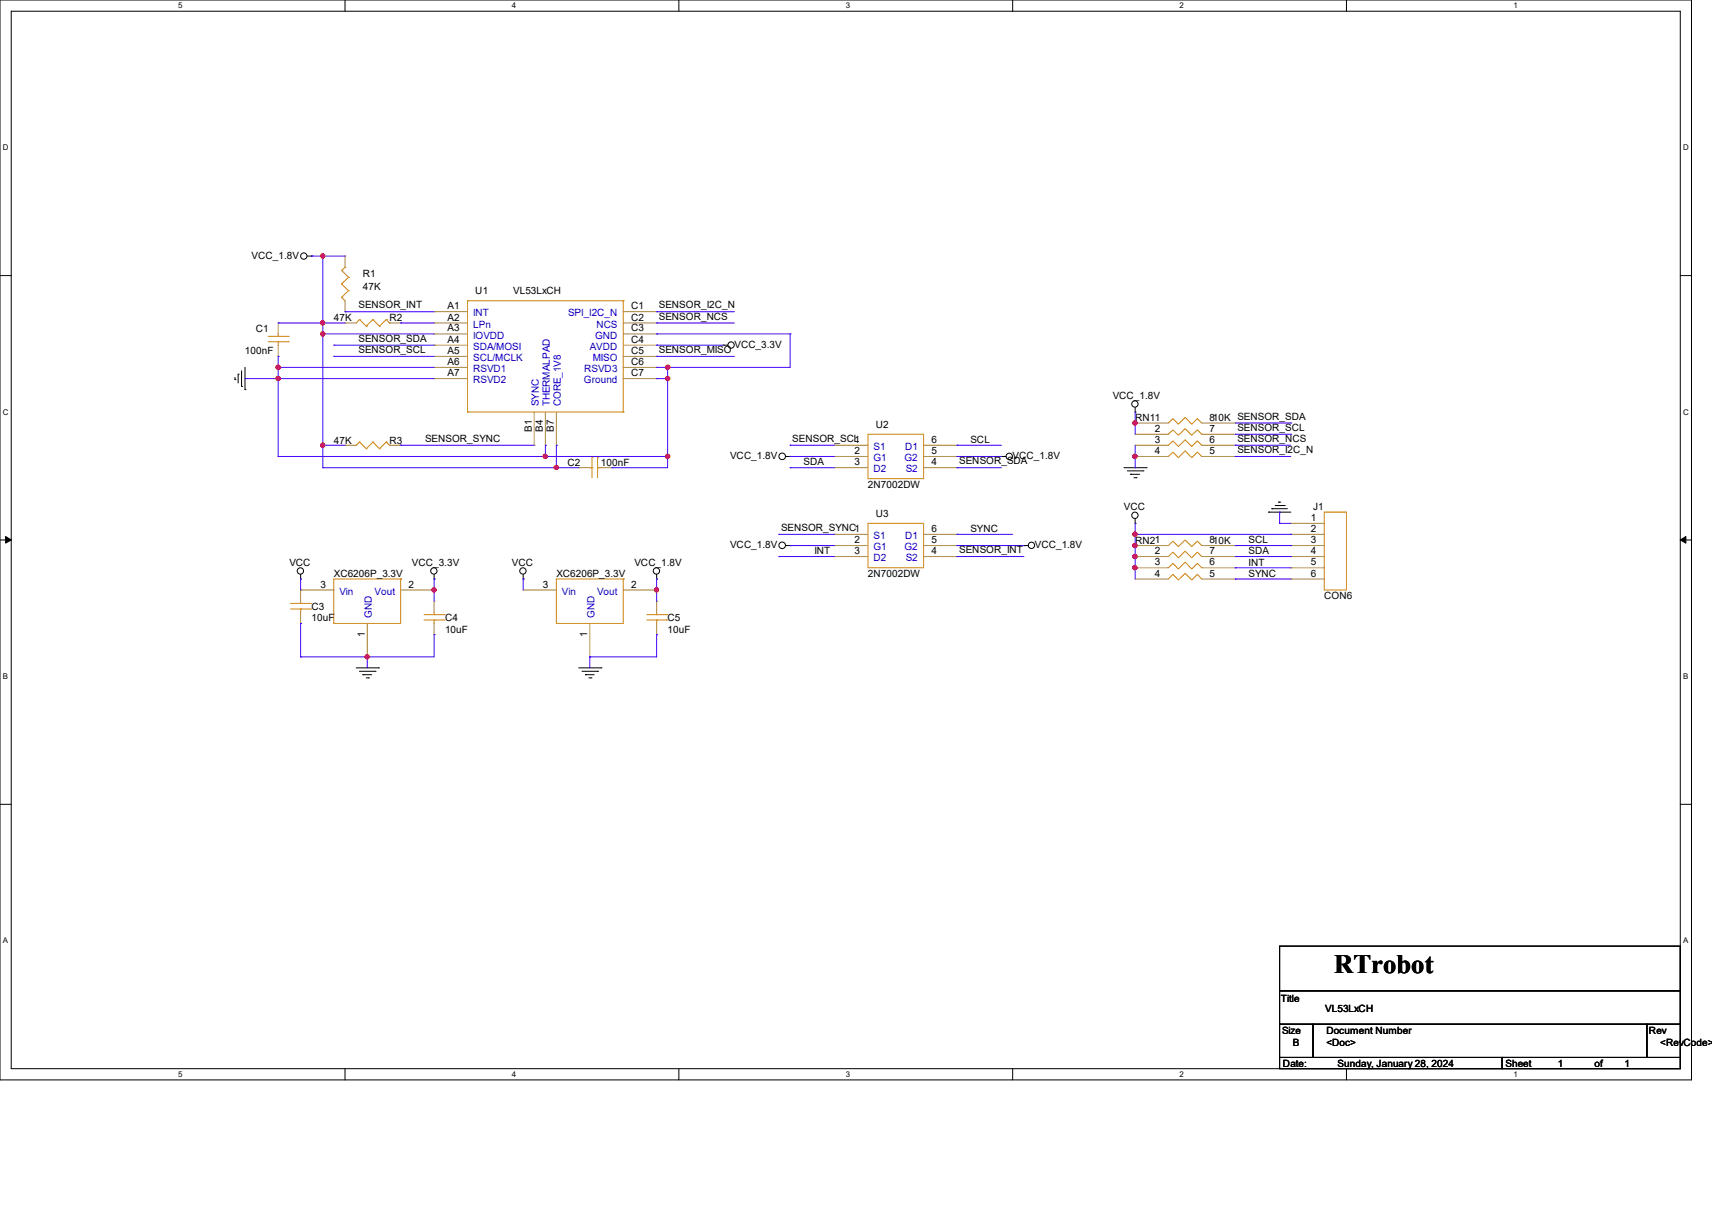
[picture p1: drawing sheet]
<svg xmlns="http://www.w3.org/2000/svg" width="297mm" height="210mm" viewBox="0 0 297 210" stroke-linecap="round" stroke-linejoin="round" font-family="sans-serif">
<path d="M0 0h293.5v187.3h-293.5zM1.9 1.9h289.6v183.4h-289.6z" fill="none" stroke="#000" stroke-width=".17"/>
<g fill="#fff">
<path d="M30.9 .2h.8v1.5h-.8z"/>
<path d="M30.9 185.5h.8v1.6h-.8z"/>
</g>
<path d="M59.9 0v1.9M59.9 185.3v2" fill="none" stroke="#000" stroke-width=".17"/>
<g fill="#fff">
<path d="M88.8 .2h.8v1.5h-.8z"/>
<path d="M88.8 185.5h.8v1.6h-.8z"/>
</g>
<path d="M117.8 0v1.9M117.8 185.3v2" fill="none" stroke="#000" stroke-width=".17"/>
<g fill="#fff">
<path d="M146.7 .2h.8v1.5h-.8z"/>
<path d="M146.7 185.5h.8v1.6h-.8z"/>
</g>
<path d="M175.7 0v1.9M175.7 185.3v2" fill="none" stroke="#000" stroke-width=".17"/>
<g fill="#fff">
<path d="M204.6 .2h.8v1.5h-.8z"/>
<path d="M204.6 185.5h.8v1.6h-.8z"/>
</g>
<path d="M233.6 0v1.9M233.6 185.3v2" fill="none" stroke="#000" stroke-width=".17"/>
<g fill="#fff">
<path d="M262.6 .2h.7v1.5h-.7z"/>
<path d="M262.6 185.5h.7v1.6h-.7z"/>
<path d="M.5 24.8h1v1.6h-1z"/>
<path d="M292 24.8h1v1.6h-1z"/>
<path d="M.5 70.7h1v1.5h-1z"/>
<path d="M292 70.7h1v1.5h-1z"/>
</g>
<path d="M0 47.8h1.9M291.5 47.8h2" fill="none" stroke="#000" stroke-width=".17"/>
<g fill="#fff">
<path d="M.5 116.5h.9v1.6h-.9z"/>
<path d="M292 116.5h.9v1.6h-.9z"/>
</g>
<path d="M0 93.6h1.9M291.5 93.6h2" fill="none" stroke="#000" stroke-width=".17"/>
<path d="M1 93l.9 .6-.9 .6zM291.5 93.6l1-.6v1.2z" fill="#000" stroke="#000" stroke-width=".17"/>
<g fill="#fff">
<path d="M.5 162.4h.9v1.5h-.9z"/>
<path d="M292 162.4h.9v1.5h-.9z"/>
</g>
<g fill="none" stroke="#000" stroke-width=".17">
<path d="M53.3 44.4h.8M54.1 44.4h.1M125.5 59.9h.1M125.5 59.9h.8M40.8 65.8h.1M40.8 65.4v.4M41.3 64.9h.1M41.3 64.9v1.5M41.9 67h.1M41.9 64.3v2.7M42.5 67.6h.1M42.5 63.7v3.9"/>
<path d="M136.3 79.2h.8M137.1 79.2h.1M173.7 79.2h.1M173.7 79.2h.8M196.9 71.5h.1M196.9 70.7v.8M52.2 99.6v.8M75.3 99.6v.8M90.8 99.6v.8M113.9 99.6v.8M136.3 94.6h.8M137.1 94.6h.1"/>
<path d="M177.6 94.6h.1M177.6 94.6h.8M195 81.1h3.8M195.6 81.7h2.7M196.1 82.3h.1M196.1 82.3h1.6M196.7 82.8h.4M196.9 90.8h.1M196.9 90v.8M197.1 82.8h.1M198.3 81.7h.1M198.8 81.1h.1"/>
<path d="M220.1 88.8h.1M220.1 88.8h3.8M220.6 88.2h.1M220.6 88.2h2.8M221.2 87.7h1.6M221.8 87.1h.1M221.8 87.1h.4M222.8 87.7h.1M52.2 100.4h.1M61.8 115.8h3.9M62.4 116.4h2.7M62.9 117h.1"/>
<path d="M62.9 117h1.6M63.5 117.6h.4M63.9 117.6h.1M65.1 116.4h.1M65.7 115.8h.1M75.3 100.4h.1M90.8 100.4h.1M100.4 115.8h3.9M101 116.4h2.7M101.6 117h.1M101.6 117h1.5M102.2 117.6h.3"/>
<path d="M102.5 117.6h.1M103.7 116.4h.1M104.3 115.8h.1M113.9 100.4h.1M0 139.5h1.9M291.5 139.5h2M222 164.1h69.5v7.7h-69.5zM222 171.8h69.5v5.8h-69.5zM222 177.6h5.8v5.8h-5.8zM227.8 177.6h57.9v5.8h-57.9zM285.7 177.6h5.8v5.8h-5.8zM222 183.4h38.6v1.9h-38.6z"/>
<path d="M260.6 183.4h30.9v1.9h-30.9z"/>
<circle cx="52.7" cy="44.4" r=".55"/>
<circle cx="126.8" cy="59.8" r=".55"/>
<circle cx="135.7" cy="79.1" r=".57"/>
<circle cx="175.1" cy="79.1" r=".55"/>
<circle cx="196.9" cy="70.1" r=".55"/>
<circle cx="52.1" cy="99" r=".55"/>
<circle cx="75.3" cy="99" r=".55"/>
<circle cx="90.7" cy="99" r=".55"/>
<circle cx="113.9" cy="99" r=".55"/>
<circle cx="135.7" cy="94.6" r=".57"/>
<circle cx="178.9" cy="94.6" r=".55"/>
<circle cx="196.9" cy="89.4" r=".55"/>
</g>
<g fill="none" stroke="#cc8006" stroke-width=".17">
<path d="M46.5 59.3h3.5M46.5 58.3h3.5M48.3 58.3h.1M48.3 59.3h.1M48.3 57.9v.4M48.3 59.3v.6M50 59.3h.1M50 58.3h.1M59.3 51.6h.1M59.3 49.2h.1M59.3 46.9h.1M59.3 51.6l.6 .6"/>
<path d="M59.3 49.2l1.2 1.2M59.3 46.9l1.2 1.2M59.9 46.4h.1M59.9 46.4l-.6 .5M60.5 50.4h.1M60.5 48.1h.1M60.5 50.4l-1.2 1.2M60.5 48.1l-1.2 1.1M62.4 55.4h.1M62.4 55.4l-.6 .6M62.4 55.4l1.1 1.2M63.5 56.6h.1"/>
<path d="M64.7 55.4h.1M64.7 55.4l-1.2 1.2M64.7 55.4l1.1 1.2M65.8 56.6h.1M67 55.4h.1M67 55.4l-1.2 1.2M67 55.4l.6 .6M67.6 56h.1M81.1 52.2h.1M81.1 52.2v19.3M81.1 52.2h27M108.1 52.2h.1"/>
<path d="M108.1 52.2v19.3M62.4 76.7h.1M62.4 76.7l-.6 .5M62.4 76.7l1.1 1.1M63.5 77.8h.1M64.7 76.7h.1M64.7 76.7l-1.2 1.1M64.7 76.7l1.1 1.1M65.8 77.8h.1M67 76.7h.1M67 76.7l-1.2 1.1M67 76.7l.6 .5"/>
<path d="M67.6 77.2h.1M81.1 71.5h.1M81.1 71.5h27M102.7 79.4h.1M102.7 79.4v3.4M103.7 79.4h.1M103.7 79.4v3.4M108.1 71.5h.1M150.6 75.3h9.6v7.7h-9.6zM202.7 73.4l.8-.8 .9 1 1.2-1.2 1.2 1.2 .9-1 .8 .8M202.7 75.3l.8-.8 .9 1 1.2-1.2 1.2 1.2 .9-1 .8 .8M202.7 77.2l.8-.7 .9 .9 1.2-1.1 1.2 1.1 .9-.9 .8 .7"/>
<path d="M202.7 79.2l.8-.8 .9 1 1.2-1.2 1.2 1.2 .9-1 .8 .8M102.3 81.1h.4M102.7 81.1h.1M103.7 81.1h.1M103.7 81.1h.6M150.6 90.8h9.6v7.7h-9.6zM202.7 94.6l.8-.7 .9 .9 1.2-1.2 1.2 1.2 .9-.9 .8 .7M202.7 96.5l.8-.7 .9 .9 1.2-1.1 1.2 1.1 .9-.9 .8 .7M202.7 98.5l.8-.8 .9 1 1.2-1.2 1.2 1.2 .9-1 .8 .8M229.7 88.8h3.9v13.5h-3.9zM50.4 105.6h3.5M50.4 104.6h3.5"/>
<path d="M52.2 104.6h.1M52.2 105.6h.1M52.2 104.3v.3M52.2 105.6v.6M53.9 105.6h.1M53.9 104.6h.1M57.9 108.1h.1M69.5 100.4h.1M69.5 100.4h-11.6v7.7M69.5 100.4v7.7h-11.6M73.6 107.5h3.4M73.6 106.6h3.4"/>
<path d="M75.3 106.6h.1M75.3 107.5h.1M75.3 106.2v.4M75.3 107.5v.6M77 107.5h.1M77 106.6h.1M96.5 108.1h.1M108.1 100.4h.1M108.1 100.4v7.7h-11.6M108.1 100.4h-11.6v7.7M112.2 107.5h3.5M112.2 106.6h3.5"/>
<path d="M113.9 106.6h.1M113.9 107.5h.1M113.9 106.2v.4M113.9 107.5v.6M115.7 107.5h.1M115.7 106.6h.1M202.7 100.4l.8-.8 .9 1 1.2-1.2 1.2 1.2 .9-1 .8 .8"/>
</g>
<g fill="none" stroke="#a84" stroke-width=".17">
<path d="M48.3 56h.1M48.3 56v1.9M48.3 59.9v1.9M59.9 56h.1M59.9 54.1h.1M59.9 44.4h.1M59.9 56h1.9M59.9 44.4v2M59.9 52.2v1.9M67.6 56h1.9M69.5 56h.1M75.3 54.1h.1"/>
<path d="M75.3 56h.1M75.3 57.9h.1M75.3 59.9h.1M75.3 56h5.8M75.3 54.1h5.8M75.3 57.9h5.8M75.3 59.9h5.8M108.1 56h5.8M108.1 54.1h5.8M108.1 57.9h5.8M108.1 59.9h5.8M113.9 54.1h.1"/>
<path d="M113.9 56h.1M113.9 57.9h.1M113.9 59.9h.1M48.3 61.8h.1M59.9 77.2h.1M59.9 77.2h1.9M67.6 77.2h1.9M69.5 77.2h.1M75.3 61.8h.1M75.3 63.7h.1M75.3 65.7h.1M75.3 61.8h5.8"/>
<path d="M75.3 63.7h5.8M75.3 65.7h5.8M92.7 77.2h.1M92.7 71.5v5.7M94.6 77.2h.1M94.6 71.5v5.7M96.5 77.2h.1M96.5 71.5v5.7M108.1 61.8h5.8M108.1 63.7h5.8M108.1 65.7h5.8M113.9 61.8h.1"/>
<path d="M113.9 63.7h.1M113.9 65.7h.1M144.8 77.2h.1M144.8 79.2h.1M144.8 77.2h5.8M144.8 79.2h5.8M160.2 77.2h5.8M160.2 79.2h5.8M166 79.2h.1M166 77.2h.1M196.9 73.4h.1M196.9 75.3h.1"/>
<path d="M196.9 77.2h.1M196.9 79.2h.1M196.9 77.2h5.8M196.9 79.2h5.8M196.9 73.4h5.8M196.9 75.3h5.8M208.5 77.2h5.8M208.5 79.2h5.8M208.5 73.4h5.8M208.5 75.3h5.8M214.3 73.4h.1M214.3 75.3h.1"/>
<path d="M214.3 77.2h.1M214.3 79.2h.1M100.4 81.1h.1M100.4 81.1h1.9M104.3 81.1h1.9M106.2 81.1h.1M144.8 92.7h.1M144.8 94.6h.1M144.8 96.5h.1M144.8 81.1h.1M144.8 92.7h5.8M144.8 94.6h5.8"/>
<path d="M144.8 96.5h5.8M144.8 81.1h5.8M160.2 92.7h5.8M160.2 94.6h5.8M160.2 96.5h5.8M160.2 81.1h5.8M166 96.5h.1M166 94.6h.1M166 92.7h.1M166 81.1h.1M196.9 94.6h.1M196.9 96.5h.1"/>
<path d="M196.9 98.5h.1M196.9 94.6h5.8M196.9 96.5h5.8M196.9 98.5h5.8M208.5 94.6h5.8M208.5 96.5h5.8M208.5 98.5h5.8M214.3 94.6h.1M214.3 96.5h.1M214.3 98.5h.1M223.9 90.8h.1M223.9 92.7h.1"/>
<path d="M223.9 94.6h.1M223.9 96.5h.1M223.9 98.5h.1M223.9 92.7h5.8M223.9 94.6h5.8M223.9 96.5h5.8M223.9 98.5h5.8M223.9 90.8h5.8M52.2 102.3h.1M52.2 108.1h.1M52.2 102.3h5.7M52.2 102.3v2"/>
<path d="M52.2 106.2v1.9M63.7 113.9h.1M63.7 108.1v5.8M69.5 102.3h5.8M75.3 102.3h.1M75.3 104.3h.1M75.3 110.1h.1M75.3 104.3v1.9M75.3 108.1v2M90.8 102.3h.1M90.8 102.3h5.7M102.3 113.9h.1"/>
<path d="M102.3 108.1v5.8M108.1 102.3h5.8M113.9 104.3h.1M113.9 110.1h.1M113.9 102.3h.1M113.9 104.3v1.9M113.9 108.1v2M196.9 100.4h.1M196.9 100.4h5.8M208.5 100.4h5.8M214.3 100.4h.1M223.9 100.4h.1"/>
<path d="M223.9 100.4h5.8"/>
</g>
<g fill="none" stroke="#4200ff" stroke-width=".17">
<path d="M48.3 56h.1M48.3 56h11.6M54.1 44.4h.1M54.1 44.4h5.8M56 44.4h.1M56 56h.1M56 57.9h.1M56 44.4v36.7M56 57.9h19.3M57.9 59.9h.1M57.9 59.9h17.4M59.9 54.1h.1"/>
<path d="M59.9 54.1h15.4M69.5 56h.1M69.5 56h5.8M113.9 59.9h.1M113.9 57.9h.1M113.9 54.1h.1M113.9 56h.1M113.9 54.1h13.5M113.9 56h13.5M113.9 57.9h23.2M113.9 59.9h11.6M137.1 57.9h.1"/>
<path d="M137.1 57.9v5.8h-23.2M42.5 65.7h.1M42.5 65.7h32.8M48.3 61.8h.1M48.3 63.7h.1M48.3 65.7h.1M48.3 79.2h.1M48.3 61.8v17.4M48.3 79.2h67.5M48.3 63.7h27M56 77.2h.1M56 77.2h3.9"/>
<path d="M57.9 61.8h.1M57.9 61.8h17.4M69.5 77.2h.1M69.5 77.2h23.2M94.6 77.2h.1M94.6 79.2h.1M94.6 77.2v2M96.5 77.2h.1M96.5 77.2v3.9M113.9 65.7h.1M113.9 63.7h.1M113.9 61.8h.1"/>
<path d="M113.9 61.8h13.5M113.9 65.7h1.9M115.8 65.7h.1M115.8 79.2h.1M115.8 63.7h.1M115.8 63.7v17.4h-9.6M137.1 77.2h.1M137.1 79.2h.1M137.1 77.2h7.7M137.1 79.2h7.7M166 77.2h.1M166 79.2h.1"/>
<path d="M166 77.2h7.7M166 79.2h7.7M196.9 73.4h.1M196.9 79.2h.1M196.9 71.5v3.8M196.9 77.2v3.9M214.3 77.2h.1M214.3 79.2h.1M214.3 77.2h9.6M214.3 79.2h9.6M214.3 73.4h9.6M214.3 75.3h9.6"/>
<path d="M223.9 73.4h.1M223.9 75.3h.1M56 81.1h.1M56 81.1h44.4M96.5 81.1h.1M106.2 81.1h.1M135.1 92.7h.1M135.1 96.5h.1M135.1 92.7h9.7M135.1 96.5h9.7M137.1 81.1h.1M137.1 94.6h.1"/>
<path d="M137.1 81.1h7.7M137.1 94.6h7.7M166 81.1h.1M166 92.7h.1M166 94.6h.1M166 96.5h.1M166 81.1h7.7M166 92.7h9.7M166 94.6h11.6M166 96.5h11.6M196.9 92.7h.1M196.9 94.6h.1"/>
<path d="M196.9 96.5h.1M196.9 98.5h.1M196.9 81.1h.1M196.9 92.7h27M196.9 90.8v9.6M214.3 98.5h.1M214.3 94.6h9.6M214.3 96.5h9.6M214.3 98.5h9.6M222 90.8h.1M222 88.8h.1M222 90.8h1.9"/>
<path d="M222 88.8v2M223.9 96.5h.1M223.9 94.6h.1M223.9 92.7h.1M52.2 100.4h.1M52.2 108.1h.1M52.2 113.9h.1M52.2 100.4v1.9M52.2 108.1v5.8M63.7 113.9h.1M63.7 113.9v1.9M75.3 100.4h.1"/>
<path d="M75.3 102.3h.1M75.3 110.1h.1M75.3 100.4v3.9M75.3 110.1v3.8h-23.1M90.8 100.4h.1M90.8 100.4v1.9M102.3 113.9h.1M102.3 113.9v1.9M113.9 100.4h.1M113.9 102.3h.1M113.9 110.1h.1M113.9 110.1v3.8h-11.6"/>
<path d="M113.9 100.4v3.9M214.3 100.4h.1M214.3 100.4h9.6"/>
</g>
<g fill="#f00" stroke="#f00" stroke-width=".17">
<circle cx="75.3" cy="102.3" r=".36"/>
<circle cx="63.7" cy="113.9" r=".36"/>
<circle cx="113.9" cy="102.3" r=".36"/>
<circle cx="56" cy="56" r=".36"/>
<circle cx="56" cy="44.4" r=".36"/>
<circle cx="56" cy="57.9" r=".36"/>
<circle cx="48.3" cy="63.7" r=".37"/>
<circle cx="56" cy="77.2" r=".36"/>
<circle cx="48.3" cy="65.6" r=".37"/>
<circle cx="94.6" cy="79.1" r=".36"/>
<circle cx="96.5" cy="81.1" r=".37"/>
<circle cx="115.8" cy="79.1" r=".37"/>
<circle cx="115.8" cy="65.6" r=".37"/>
<circle cx="115.8" cy="63.7" r=".37"/>
<circle cx="196.9" cy="96.5" r=".37"/>
<circle cx="196.9" cy="94.6" r=".37"/>
<circle cx="196.9" cy="98.4" r=".37"/>
<circle cx="196.9" cy="92.6" r=".37"/>
<circle cx="196.9" cy="73.3" r=".37"/>
<circle cx="196.9" cy="79.1" r=".37"/>
</g>
<text font-size="4.6" x="231.5" y="168.7">RTrobot</text>
<g font-size="1.7">
<text x="43.6" y="44.9">VCC_1.8V</text>
<text x="62.9" y="48">R1</text>
<text x="62.2" y="53.5">SENSOR_INT</text>
<text x="62.9" y="50.3">47K</text>
<text x="77.6" y="53.6">A1</text>
<text x="82.5" y="51.1">U1</text>
<text x="89" y="51.1">VL53LxCH</text>
<text x="109.5" y="53.6">C1</text>
<text x="114.3" y="53.5">SENSOR_I2C_N</text>
<text x="44.4" y="57.6">C1</text>
<text x="57.9" y="55.7">47K</text>
<text x="62.2" y="59.3">SENSOR_SDA</text>
<text x="67.6" y="55.7">R2</text>
<text x="77.6" y="55.6">A2</text>
<text x="77.6" y="57.5">A3</text>
<text x="77.6" y="59.4">A4</text>
<text x="109.5" y="55.6">C2</text>
<text x="109.5" y="57.5">C3</text>
<text x="109.5" y="59.4">C4</text>
<text x="114.3" y="55.4">SENSOR_NCS</text>
<text x="42.5" y="61.5">100nF</text>
<text x="62.2" y="61.2">SENSOR_SCL</text>
<text x="77.6" y="61.4">A5</text>
<text x="77.6" y="63.3">A6</text>
<text x="77.6" y="65.2">A7</text>
<text x="109.5" y="61.4">C5</text>
<text x="109.5" y="63.3">C6</text>
<text x="109.5" y="65.2">C7</text>
<text x="114.3" y="61.2">SENSOR_MISO</text>
<text x="127.4" y="60.3">VCC_3.3V</text>
<text x="193" y="69.2">VCC_1.8V</text>
<text x="57.9" y="76.9">47K</text>
<text x="67.6" y="76.9">R3</text>
<text x="73.7" y="76.6">SENSOR_SYNC</text>
<text x="92.2" y="74.9" transform="rotate(-90 92.2 74.9)">B1</text>
<text x="94.2" y="74.9" transform="rotate(-90 94.2 74.9)">B4</text>
<text x="96.1" y="74.9" transform="rotate(-90 96.1 74.9)">B7</text>
<text x="137.5" y="76.6">SENSOR_SCL</text>
<text x="148.2" y="76.8">1</text>
<text x="151.9" y="74.2">U2</text>
<text x="161.6" y="76.8">6</text>
<text x="168.4" y="76.8">SCL</text>
<text x="196.9" y="73.1">RN11</text>
<text x="200.4" y="74.9">2</text>
<text x="200.4" y="76.8">3</text>
<text x="209.8" y="72.9">810K SENSOR_SDA</text>
<text x="209.8" y="74.9">7</text>
<text x="209.8" y="76.8">6</text>
<text x="214.7" y="74.7">SENSOR_SCL</text>
<text x="214.7" y="76.6">SENSOR_NCS</text>
<text x="98.5" y="80.8">C2</text>
<text x="104.3" y="80.8">100nF</text>
<text x="126.7" y="79.6">VCC_1.8V</text>
<text x="139.4" y="80.7">SDA</text>
<text x="148.2" y="78.7">2</text>
<text x="148.2" y="80.7">3</text>
<text x="161.6" y="80.7">4</text>
<text x="161.6" y="78.7">5</text>
<text x="166.4" y="80.5">SENSOR_SDA</text>
<text x="175.7" y="79.6">VCC_1.8V</text>
<text x="200.4" y="78.7">4</text>
<text x="209.8" y="78.7">5</text>
<text x="214.7" y="78.6">SENSOR_I2C_N</text>
<text x="150.6" y="84.6">2N7002DW</text>
<text x="151.9" y="89.7">U3</text>
<text x="195" y="88.5">VCC</text>
<text x="227.8" y="88.5">J1</text>
<text x="126.7" y="95">VCC_1.8V</text>
<text x="135.5" y="92.1">SENSOR_SYNC1</text>
<text x="148.2" y="94.2">2</text>
<text x="161.6" y="94.2">5</text>
<text x="161.6" y="92.2">6</text>
<text x="166.4" y="95.9">SENSOR_INT</text>
<text x="168.4" y="92.3">SYNC</text>
<text x="179.5" y="95">VCC_1.8V</text>
<text x="196.9" y="94.3">RN21</text>
<text x="209.8" y="94.2">810K</text>
<text x="216.6" y="94.2">SCL</text>
<text x="227.4" y="90.3">1</text>
<text x="227.4" y="92.2">2</text>
<text x="227.4" y="94.2">3</text>
<text x="50.2" y="98.1">VCC</text>
<text x="55.6" y="101.9">3</text>
<text x="57.9" y="100.1">XC6206P_3.3V</text>
<text x="70.9" y="101.9">2</text>
<text x="71.5" y="98.1">VCC_3.3V</text>
<text x="88.8" y="98.1">VCC</text>
<text x="94.2" y="101.9">3</text>
<text x="96.5" y="100.1">XC6206P_3.3V</text>
<text x="109.5" y="101.9">2</text>
<text x="110.1" y="98.1">VCC_1.8V</text>
<text x="141.3" y="96.1">INT</text>
<text x="148.2" y="96.1">3</text>
<text x="150.6" y="100.1">2N7002DW</text>
<text x="161.6" y="96.1">4</text>
<text x="200.4" y="96.1">2</text>
<text x="200.4" y="98">3</text>
<text x="200.4" y="100">4</text>
<text x="209.8" y="96.1">7</text>
<text x="209.8" y="98">6</text>
<text x="209.8" y="100">5</text>
<text x="216.6" y="100">SYNC</text>
<text x="216.6" y="98.1">INT</text>
<text x="216.6" y="96.1">SDA</text>
<text x="227.4" y="96.1">4</text>
<text x="227.4" y="98">5</text>
<text x="227.4" y="100">6</text>
<text x="54.1" y="105.9">C3</text>
<text x="54.1" y="107.8">10uF</text>
<text x="77.2" y="107.8">C4</text>
<text x="115.8" y="107.8">C5</text>
<text x="229.7" y="103.9">CON6</text>
<text x="63.3" y="110.4" transform="rotate(-90 63.3 110.4)">1</text>
<text x="77.2" y="109.7">10uF</text>
<text x="101.9" y="110.4" transform="rotate(-90 101.9 110.4)">1</text>
<text x="115.8" y="109.7">10uF</text>
<text x="222.2" y="173.8">Title</text>
<text x="222.4" y="179.4">Size</text>
<text x="229.9" y="175.6">VL53LxCH</text>
<text x="230.1" y="179.4">Document Number</text>
<text x="286.1" y="179.4">Rev</text>
<text x="222.6" y="185">Date:</text>
<text x="224.3" y="181.4">B</text>
<text x="230.1" y="181.4">&lt;Doc&gt;</text>
<text x="232.1" y="185">Sunday, January 28, 2024</text>
<text x="261.2" y="185">Sheet</text>
<text x="270.2" y="185">1</text>
<text x="276.6" y="185">of</text>
<text x="281.8" y="185">1</text>
<text x="288" y="181.4">&lt;RevCode&gt;</text>
</g>
<g font-size="1.7" fill="#00c">
<text x="82.1" y="54.9">INT</text>
<text x="82.1" y="56.8">LPn</text>
<text x="82.1" y="58.7">IOVDD</text>
<text x="98.5" y="54.9">SPI_I2C_N</text>
<text x="103.2" y="58.7">GND</text>
<text x="103.5" y="56.8">NCS</text>
<text x="82.1" y="60.7">SDA/MOSI</text>
<text x="82.1" y="62.6">SCL/MCLK</text>
<text x="82.1" y="64.5">RSVD1</text>
<text x="101.3" y="64.5">RSVD3</text>
<text x="102.3" y="60.7">AVDD</text>
<text x="102.8" y="62.6">MISO</text>
<text x="82.1" y="66.5">RSVD2</text>
<text x="93.5" y="70.5" transform="rotate(-90 93.5 70.5)">SYNC</text>
<text x="95.4" y="70.5" transform="rotate(-90 95.4 70.5)">THERMALPAD</text>
<text x="97.3" y="70.5" transform="rotate(-90 97.3 70.5)">CORE_1V8</text>
<text x="101.3" y="66.5">Ground</text>
<text x="151.6" y="78">S1</text>
<text x="151.6" y="80">G1</text>
<text x="151.6" y="81.9">D2</text>
<text x="156.9" y="80">G2</text>
<text x="157" y="78">D1</text>
<text x="157.1" y="81.9">S2</text>
<text x="151.6" y="93.5">S1</text>
<text x="151.6" y="95.4">G1</text>
<text x="156.9" y="95.4">G2</text>
<text x="157" y="93.5">D1</text>
<text x="151.6" y="97.3">D2</text>
<text x="157.1" y="97.3">S2</text>
<text x="58.9" y="103.1">Vin</text>
<text x="64.5" y="107.1" transform="rotate(-90 64.5 107.1)">GND</text>
<text x="65" y="103.1">Vout</text>
<text x="97.5" y="103.1">Vin</text>
<text x="103.1" y="107.1" transform="rotate(-90 103.1 107.1)">GND</text>
<text x="103.6" y="103.1">Vout</text>
</g>
<g font-size="1.4">
<text x="30.9" y="1.4">5</text>
<text x="88.8" y="1.4">4</text>
<text x="146.7" y="1.4">3</text>
<text x="204.6" y="1.4">2</text>
<text x="262.6" y="1.4">1</text>
<text x=".5" y="26.1">D</text>
<text x="292" y="26.1">D</text>
<text x=".5" y="71.9">C</text>
<text x="292" y="71.9">C</text>
<text x=".5" y="117.8">B</text>
<text x="292" y="117.8">B</text>
<text x=".5" y="163.6">A</text>
<text x="292" y="163.6">A</text>
<text x="30.9" y="186.8">5</text>
<text x="88.8" y="186.8">4</text>
<text x="146.7" y="186.8">3</text>
<text x="204.6" y="186.8">2</text>
<text x="262.6" y="186.8">1</text>
</g>
</svg>
